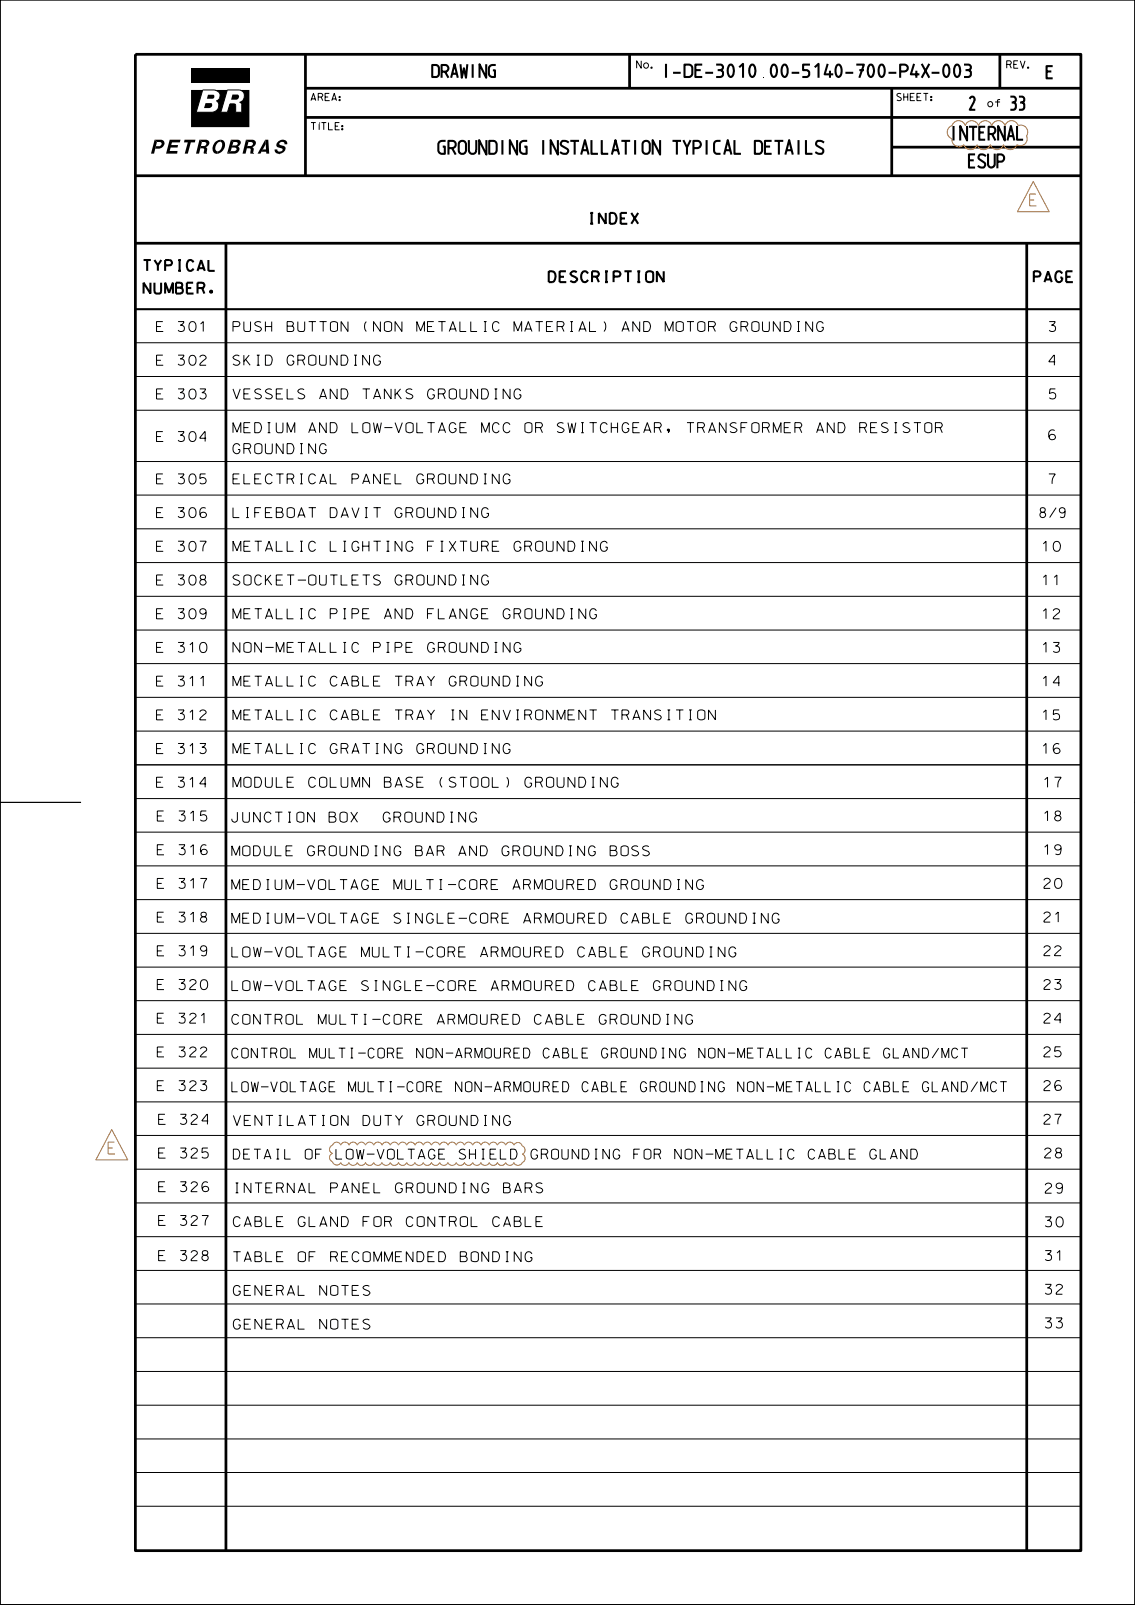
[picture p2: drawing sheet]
<svg xmlns="http://www.w3.org/2000/svg" width="210mm" height="297mm" viewBox="0 0 210 297" stroke-linecap="round" stroke-linejoin="round" font-family="sans-serif">
<path d="M25 10.1h175v276.8h-175zM56.5 16.3h143.5M56.5 10.1v22.4M116.5 10.1v6.2M165 16.3v16.2M185 10.1v6.2M25 32.5h175M56.5 21.7h143.5M165 27.2h35M25 45h175M41.8 45v241.9M190 45v241.9" fill="none" stroke="#000" stroke-width=".51"/>
<g fill="none" stroke="#000" stroke-width=".19">
<path d="M0 0h210v296.9h-210zM37.5 16.6h2.1a1.04 1.04 0 0 1 1.1 .9 1.04 1.04 0 0 1-.7 1.2 1.2 1.2 0 0 1 .4 1.3 1.2 1.2 0 0 1-1.2 .8h-2.9zM39.6 16.6h.1M43.4 19.2h.1M43.6 19.5h.1M44.3 16.6h.1M44.3 16.6a1.19 1.19 0 0 1 .9 1.2 1.19 1.19 0 0 1-.9 1.1l.4 .4M44.3 16.6h-2.2l-1.2 4.2h1.2l.4-1.6 1 .1 .1 1.5h1.1v-1.5M44.7 19.3h.1M210 0v297h-210v-297M39.2 20.8h.1M25 75.9h175"/>
<path d="M25 63.4h175M25 69.7h175M25 85.4h175M25 97.9h175M25 91.6h175M25 104.1h175M25 110.3h175M25 116.6h175M25 122.8h175M25 129h175M25 135.3h175M0 148.5h15"/>
<path d="M25 141.5h175M25 147.8h175M25 154h175M209.9 148.5h.1M25 160.2h175M25 166.5h175M25 172.7h175M25 179h175M25 185.2h175M25 191.4h175M25 197.7h175M25 203.9h175"/>
<path d="M25 210.1h175M25 216.4h175M25 222.6h175M25 228.8h175M25 235.1h175M25 241.3h175M25 247.5h175M25 253.8h175M25 260h175M25 266.3h175M25 272.5h175M25 278.7h175"/>
</g>
<path d="M25 57.2h175" fill="none" stroke="#000" stroke-width=".38"/>
<path d="M176.1 23.2a1.29 1.29 0 0 1 1.3-.9 1.29 1.29 0 0 1 1.2 .9 1.27 1.27 0 0 1 1.2-.9 1.27 1.27 0 0 1 1.2 .9 1.27 1.27 0 0 1 1.3-.9 1.27 1.27 0 0 1 1.2 .9 1.29 1.29 0 0 1 1.2-.9 1.29 1.29 0 0 1 1.2 .9 1.27 1.27 0 0 1 1.3-.9 1.27 1.27 0 0 1 1.2 .9 1.29 1.29 0 0 1 1.5 .4 1.29 1.29 0 0 1 0 1.5M176.1 25.7a1.29 1.29 0 0 0 .7 1.3 1.29 1.29 0 0 0 1.5-.2 1.29 1.29 0 0 0 1.3 .9 1.29 1.29 0 0 0 1.2-.9 1.27 1.27 0 0 0 1.2 .9 1.27 1.27 0 0 0 1.2-.9 1.27 1.27 0 0 0 1.2 .9 1.27 1.27 0 0 0 1.3-.9 1.29 1.29 0 0 0 1.2 .9 1.29 1.29 0 0 0 1.2-.9M191.2 33.6l2.9 5.6h-5.9zM20.7 209l2.9 5.6h-5.9zM61.5 213.4a.79 .79 0 0 1-.5-.7 .79 .79 0 0 1 .5-.8 .79 .79 0 0 1 .8-.6 .79 .79 0 0 1 .7 .6 .82 .82 0 0 1 .8-.6 .82 .82 0 0 1 .8 .6 .79 .79 0 0 1 .8-.6 .79 .79 0 0 1 .7 .6 .79 .79 0 0 1 .8-.6 .79 .79 0 0 1 .7 .6 .79 .79 0 0 1 .8-.6 .79 .79 0 0 1 .7 .6 .82 .82 0 0 1 .8-.6 .82 .82 0 0 1 .8 .6 .79 .79 0 0 1 .8-.6 .79 .79 0 0 1 .7 .6 .79 .79 0 0 1 .8-.6 .79 .79 0 0 1 .7 .6 .79 .79 0 0 1 .8-.6 .79 .79 0 0 1 .7 .6 .82 .82 0 0 1 .8-.6 .82 .82 0 0 1 .8 .6 .79 .79 0 0 1 .8-.6 .79 .79 0 0 1 .7 .6 .79 .79 0 0 1 .8-.6 .79 .79 0 0 1 .7 .6 .79 .79 0 0 1 .8-.6 .79 .79 0 0 1 .8 .6 .82 .82 0 0 1 .7-.6 .82 .82 0 0 1 .8 .6 .79 .79 0 0 1 .8-.6 .79 .79 0 0 1 .7 .6 .79 .79 0 0 1 .8-.6 .79 .79 0 0 1 .7 .6 .79 .79 0 0 1 .8-.6 .79 .79 0 0 1 .8 .6 .82 .82 0 0 1 .7-.6 .82 .82 0 0 1 .8 .6 .79 .79 0 0 1 .8-.6 .79 .79 0 0 1 .7 .6 .79 .79 0 0 1 .8-.6 .79 .79 0 0 1 .7 .6 .79 .79 0 0 1 .8-.6 .79 .79 0 0 1 .8 .6 .82 .82 0 0 1 .7-.6 .82 .82 0 0 1 .8 .6 .8 .8 0 0 1 .8-.5 .8 .8 0 0 1 .7 .7 .81 .81 0 0 1 .6 .7 .81 .81 0 0 1-.6 .8M61.5 215a.81 .81 0 0 0 .7 .6 .81 .81 0 0 0 .8-.5 .81 .81 0 0 0 .8 .5 .81 .81 0 0 0 .8-.5 .83 .83 0 0 0 .7 .5 .83 .83 0 0 0 .8-.5 .81 .81 0 0 0 .8 .5 .81 .81 0 0 0 .7-.5 .81 .81 0 0 0 .8 .5 .81 .81 0 0 0 .7-.5 .81 .81 0 0 0 .8 .5 .81 .81 0 0 0 .8-.5 .83 .83 0 0 0 .7 .5 .83 .83 0 0 0 .8-.5 .81 .81 0 0 0 .8 .5 .81 .81 0 0 0 .7-.5 .81 .81 0 0 0 .8 .5 .81 .81 0 0 0 .7-.5 .81 .81 0 0 0 .8 .5 .81 .81 0 0 0 .8-.5 .83 .83 0 0 0 .7 .5 .83 .83 0 0 0 .8-.5 .81 .81 0 0 0 .8 .5 .81 .81 0 0 0 .7-.5 .81 .81 0 0 0 .8 .5 .81 .81 0 0 0 .8-.5 .81 .81 0 0 0 .7 .5 .81 .81 0 0 0 .8-.5 .83 .83 0 0 0 .7 .5 .83 .83 0 0 0 .8-.5 .81 .81 0 0 0 .8 .5 .81 .81 0 0 0 .7-.5 .81 .81 0 0 0 .8 .5 .81 .81 0 0 0 .8-.5 .81 .81 0 0 0 .7 .5 .81 .81 0 0 0 .8-.5 .83 .83 0 0 0 .7 .5 .83 .83 0 0 0 .8-.5 .81 .81 0 0 0 .8 .5 .81 .81 0 0 0 .7-.5 .81 .81 0 0 0 .8 .5 .81 .81 0 0 0 .8-.5 .81 .81 0 0 0 .7 .5 .81 .81 0 0 0 .8-.5 .83 .83 0 0 0 .7 .5 .83 .83 0 0 0 .8-.5" fill="none" stroke="#ff7f00" stroke-width=".19"/>
<g fill="#000">
<path d="M35.3 12.7h10.8v2.6h-10.8z"/>
<path d="M38 19.1l1.1-.1a.53 .53 0 0 1 .1 .6 .53 .53 0 0 1-.5 .4h-1z" fill-rule="evenodd"/>
<path d="M38.5 17.5h.9a.39 .39 0 0 1 .3 .4 .39 .39 0 0 1-.3 .4h-1.1z" fill-rule="evenodd"/>
<path d="M43 17.5h1a.53 .53 0 0 1 .2 .6 .53 .53 0 0 1-.5 .3h-.9z" fill-rule="evenodd"/>
<path d="M28.6 25.9l.4 .4-.5 2.1h-.6z" fill-rule="evenodd"/>
<path d="M28.6 25.9h1.2a.73 .73 0 0 1 .7 .5 .73 .73 0 0 1-.4 .8 1.55 1.55 0 0 1-1.4 .3l.2-.4h.5a.43 .43 0 0 0 .5-.3 .43 .43 0 0 0-.2-.5h-.7z" fill-rule="evenodd"/>
<path d="M31.4 25.9h2l-.1 .4h-1.5l-.1 .5h1.2l-.1 .5h-1.2l-.2 .6h1.4v.5h-2.1z" fill-rule="evenodd"/>
<path d="M34.1 25.9h2.1l-.1 .4h-.8l-.6 2.1h-.5l.5-2.1h-.7z" fill-rule="evenodd"/>
<path d="M35.3 16.6h2.2l-1.2 4.2h2.9a1.2 1.2 0 0 0 1.2-.8 1.2 1.2 0 0 0-.4-1.3 1.04 1.04 0 0 0 .7-1.2 1.04 1.04 0 0 0-1.1-.9h2.5l-1.2 4.2h1.2l.4-1.6 1 .1 .1 1.5h1.1v-1.5l-.4-.4a1.19 1.19 0 0 0 .9-1.1 1.19 1.19 0 0 0-.9-1.2h1.8v6.9h-10.8z" fill-rule="evenodd"/>
<path d="M36.9 25.9l.5 .4-.6 2.1h-.5z" fill-rule="evenodd"/>
<path d="M36.9 25.9h1.2a.65 .65 0 0 1 .7 .5 .65 .65 0 0 1-.5 .7l-.2 .1a.73 .73 0 0 1 .1 1.1v.1h-.5v-.1a.6 .6 0 0 0-.2-.9h-.5l.2-.4h.5a.39 .39 0 0 0 .5-.2 .39 .39 0 0 0-.3-.5h-.5z" fill-rule="evenodd"/>
<path d="M38.2 28.4l.1 .1z" fill-rule="evenodd"/>
<path d="M39.9 26.2l.9-.3v.4a.85 .85 0 0 0-1 .9v.4l.4 .4 .1 .5a.96 .96 0 0 1-1-.6 .96 .96 0 0 1 .1-1z" fill-rule="evenodd"/>
<path d="M40.8 25.9a1.02 1.02 0 0 1 .9 .6 1.02 1.02 0 0 1-.3 1.1l-.6 .6-.5 .3-.1-.5a1.09 1.09 0 0 0 .6-1.8z" fill-rule="evenodd"/>
<path d="M42.7 25.9l.5 .4-.5 1.7-.7 .4z" fill-rule="evenodd"/>
<path d="M42.7 25.9h1.3a.58 .58 0 0 1 .6 .4 .58 .58 0 0 1-.4 .7l-.2 .1a.78 .78 0 0 1 .2 .9 .78 .78 0 0 1-.8 .4h-1.4l.7-.4h.7a.33 .33 0 0 0 .4-.3 .33 .33 0 0 0-.3-.4h-.6l.1-.4h.6a.33 .33 0 0 0 .4-.2 .33 .33 0 0 0-.3-.4h-.5z" fill-rule="evenodd"/>
<path d="M45.5 25.9l.5 .4-.6 2.1h-.5z" fill-rule="evenodd"/>
<path d="M45.5 25.9h1.2a.65 .65 0 0 1 .7 .5 .65 .65 0 0 1-.5 .7l-.2 .1a.76 .76 0 0 1 .1 1.1v.1h-.5v-.1a.62 .62 0 0 0-.2-.9h-.4l.1-.4h.5a.39 .39 0 0 0 .5-.2 .39 .39 0 0 0-.3-.5h-.5z" fill-rule="evenodd"/>
<path d="M46.8 28.4l.1 .1z" fill-rule="evenodd"/>
<path d="M49.1 25.9l.1 .8-1 1.7h-.5z" fill-rule="evenodd"/>
<path d="M49.1 25.9h.5l.2 2.5h-.5l-.1-.3h-.8l.2-.4h.6z" fill-rule="evenodd"/>
<path d="M51.5 26.2a.89 .89 0 0 1 1-.4 .89 .89 0 0 1 .6 .9h-.5a.44 .44 0 0 0-.4-.4 .44 .44 0 0 0-.4 .5l.2 .1a.69 .69 0 0 1 .8 .4 .69 .69 0 0 1-.3 .9 .89 .89 0 0 1-1.1 .3 .89 .89 0 0 1-.6-.9l.5 .1a.47 .47 0 0 0 .5 .3 .47 .47 0 0 0 .5-.4l-.4-.2a.66 .66 0 0 1-.8-.4 .66 .66 0 0 1 .4-.8z" fill-rule="evenodd"/>
<path d="M51.7 28.4l.1 .1z" fill-rule="evenodd"/>
</g>
<g font-size="2.7">
<text x="179.3" y="20.4">2</text>
<text x="186.9" y="20.4">33</text>
<text x="81" y="28.6">GROUNDING INSTALLATION TYPICAL DETAILS</text>
<text x="175.8" y="26">INTERNAL</text>
<text x="179.2" y="31.1">ESUP</text>
</g>
<text font-size="2.6" x="122.5" y="14.4">I-DE-3010.00-5140-700-P4X-003</text>
<g font-size="2.5">
<text x="79.8" y="14.4">DRAWING</text>
<text x="193.5" y="14.6">E</text>
</g>
<g font-size="2.2" fill="#ff7f00">
<text x="190.5" y="38.1">E</text>
<text x="20" y="213.5">E</text>
</g>
<g font-size="2">
<text x="108.8" y="41.4">INDEX</text>
<text x="26.6" y="50.1">TYPICAL</text>
<text x="101.5" y="52.2">DESCRIPTION</text>
<text x="191.3" y="52.2">PAGE</text>
<text x="26.6" y="54.3">NUMBER.</text>
</g>
<g font-size="1.9">
<text x="29" y="61.3">E 301</text>
<text x="43.1" y="61.3">PUSH BUTTON (NON METALLIC MATERIAL) AND MOTOR GROUNDING</text>
<text x="194.1" y="61.3">3</text>
<text x="29" y="67.6">E 302</text>
<text x="43.1" y="67.6">SKID GROUNDING</text>
<text x="194.1" y="67.6">4</text>
<text x="29" y="73.8">E 303</text>
<text x="43.1" y="73.8">VESSELS AND TANKS GROUNDING</text>
<text x="194.2" y="73.8">5</text>
<text x="29" y="81.7">E 304</text>
<text x="43.1" y="83.9">GROUNDING</text>
<text x="43.1" y="80.1">MEDIUM AND LOW-VOLTAGE MCC OR SWITCHGEAR, TRANSFORMER AND RESISTOR</text>
<text x="194" y="81.4">6</text>
<text x="29" y="89.5">E 305</text>
<text x="43.1" y="89.5">ELECTRICAL PANEL GROUNDING</text>
<text x="194.1" y="89.5">7</text>
<text x="29" y="95.8">E 306</text>
<text x="43.1" y="95.8">LIFEBOAT DAVIT GROUNDING</text>
<text x="192.4" y="95.8">8/9</text>
<text x="29" y="102">E 307</text>
<text x="43.1" y="102">METALLIC LIGHTING FIXTURE GROUNDING</text>
<text x="192.9" y="102">10</text>
<text x="29" y="108.3">E 308</text>
<text x="43.1" y="108.3">SOCKET-OUTLETS GROUNDING</text>
<text x="192.9" y="108.3">11</text>
<text x="29" y="114.5">E 309</text>
<text x="43.1" y="114.5">METALLIC PIPE AND FLANGE GROUNDING</text>
<text x="192.9" y="114.5">12</text>
<text x="29" y="120.7">E 310</text>
<text x="43.1" y="120.7">NON-METALLIC PIPE GROUNDING</text>
<text x="192.9" y="120.7">13</text>
<text x="29" y="127">E 311</text>
<text x="43.1" y="127">METALLIC CABLE TRAY GROUNDING</text>
<text x="192.9" y="127">14</text>
<text x="29" y="133.2">E 312</text>
<text x="43.1" y="133.2">METALLIC CABLE TRAY IN ENVIRONMENT TRANSITION</text>
<text x="192.9" y="133.2">15</text>
<text x="29" y="139.4">E 313</text>
<text x="43.1" y="139.4">METALLIC GRATING GROUNDING</text>
<text x="192.9" y="139.4">16</text>
<text x="29" y="145.7">E 314</text>
<text x="43.1" y="145.7">MODULE COLUMN BASE (STOOL) GROUNDING</text>
<text x="193.1" y="145.7">17</text>
<text x="29.1" y="151.9">E 315</text>
<text x="42.9" y="152.1">JUNCTION BOX</text>
<text x="68.7" y="152.1">GROUNDING</text>
<text x="193.1" y="151.9">18</text>
<text x="29.1" y="158.2">E 316</text>
<text x="42.9" y="158.4">MODULE GROUNDING BAR AND GROUNDING BOSS</text>
<text x="193.1" y="158.2">19</text>
<text x="29.1" y="164.4">E 317</text>
<text x="42.9" y="164.6">MEDIUM-VOLTAGE MULTI-CORE ARMOURED GROUNDING</text>
<text x="193.1" y="164.4">20</text>
<text x="29.1" y="170.6">E 318</text>
<text x="42.9" y="170.8">MEDIUM-VOLTAGE SINGLE-CORE ARMOURED CABLE GROUNDING</text>
<text x="193.1" y="170.6">21</text>
<text x="29.1" y="176.9">E 319</text>
<text x="42.9" y="177.1">LOW-VOLTAGE MULTI-CORE ARMOURED CABLE GROUNDING</text>
<text x="193.1" y="176.9">22</text>
<text x="29.1" y="183.1">E 320</text>
<text x="42.9" y="183.3">LOW-VOLTAGE SINGLE-CORE ARMOURED CABLE GROUNDING</text>
<text x="193.1" y="183.1">23</text>
<text x="29.1" y="189.3">E 321</text>
<text x="42.9" y="189.6">CONTROL MULTI-CORE ARMOURED CABLE GROUNDING</text>
<text x="193.1" y="189.3">24</text>
<text x="29.1" y="195.6">E 322</text>
<text x="42.9" y="195.8">CONTROL MULTI-CORE NON-ARMOURED CABLE GROUNDING NON-METALLIC CABLE GLAND/MCT</text>
<text x="193.1" y="195.6">25</text>
<text x="29.1" y="201.8">E 323</text>
<text x="42.9" y="202">LOW-VOLTAGE MULTI-CORE NON-ARMOURED CABLE GROUNDING NON-METALLIC CABLE GLAND/MCT</text>
<text x="193.1" y="201.8">26</text>
<text x="29.4" y="208.1">E 324</text>
<text x="43.2" y="208.3">VENTILATION DUTY GROUNDING</text>
<text x="193.1" y="208">27</text>
<text x="29.4" y="214.3">E 325</text>
<text x="43.2" y="214.5">DETAIL OF LOW-VOLTAGE SHIELD GROUNDING FOR NON-METALLIC CABLE GLAND</text>
<text x="193.3" y="214.3">28</text>
<text x="29.4" y="220.5">E 326</text>
<text x="43.2" y="220.7">INTERNAL PANEL GROUNDING BARS</text>
<text x="193.4" y="220.8">29</text>
<text x="29.4" y="226.8">E 327</text>
<text x="43.2" y="227">CABLE GLAND FOR CONTROL CABLE</text>
<text x="193.4" y="227">30</text>
<text x="29.4" y="233.3">E 328</text>
<text x="43.2" y="233.5">TABLE OF RECOMMENDED BONDING</text>
<text x="193.4" y="233.3">31</text>
<text x="43.2" y="239.7">GENERAL NOTES</text>
<text x="193.4" y="239.5">32</text>
<text x="43.2" y="246">GENERAL NOTES</text>
<text x="193.4" y="245.7">33</text>
</g>
<g font-size="1.3">
<text x="117.8" y="12.6">No.</text>
<text x="186.3" y="12.6">REV.</text>
<text x="57.5" y="18.6">AREA:</text>
<text x="165.9" y="18.6">SHEET:</text>
<text x="182.8" y="19.8">of</text>
<text x="57.5" y="24">TÍTLE:</text>
</g>
</svg>
